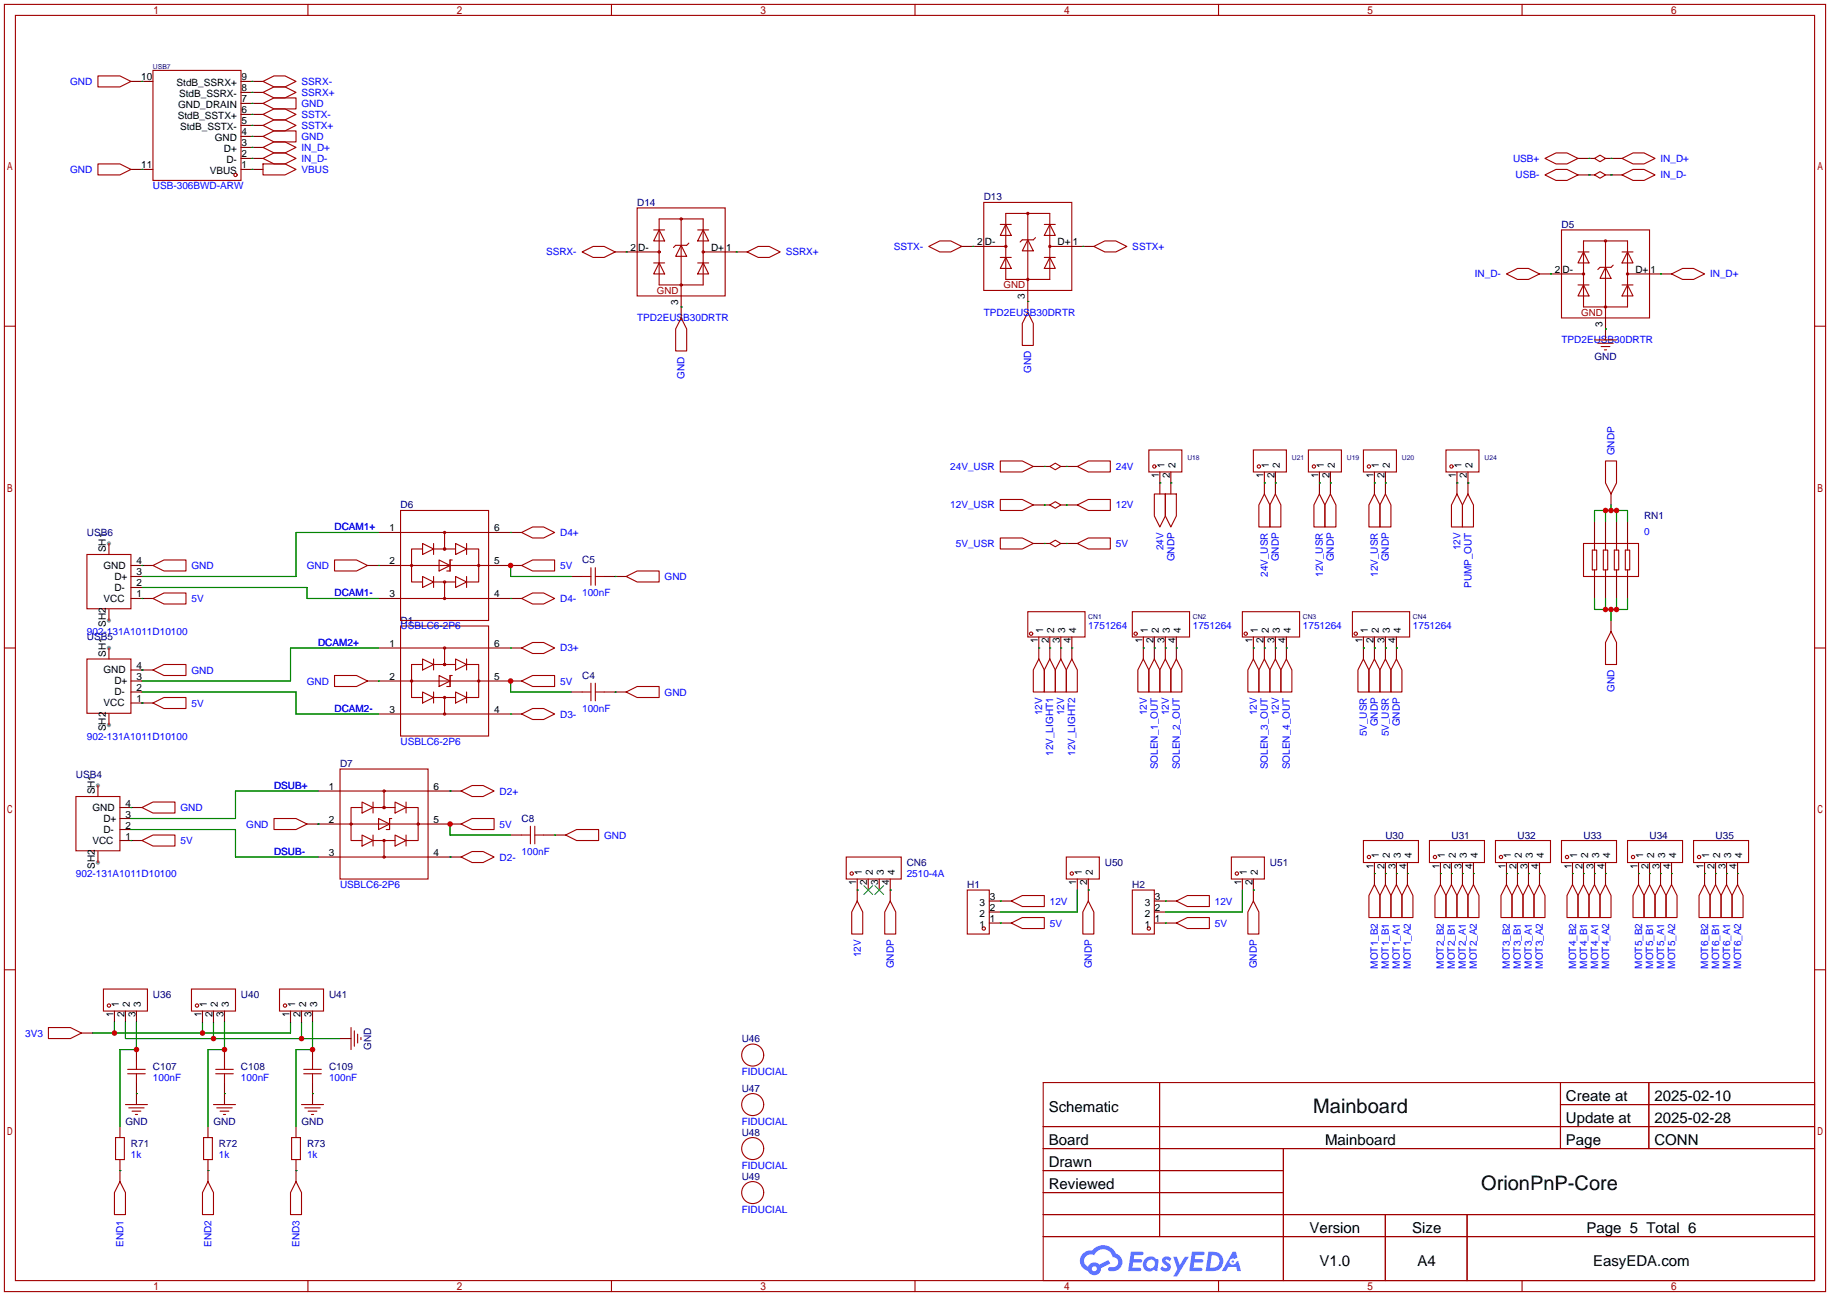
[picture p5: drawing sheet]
<svg xmlns="http://www.w3.org/2000/svg" width="422mm" height="299mm" viewBox="0 0 422 299" stroke-linecap="round" stroke-linejoin="round" font-family="sans-serif">
<g fill="#999">
<circle cx="22.6" cy="181.4" r=".51"/>
<circle cx="22.6" cy="199.1" r=".51"/>
<circle cx="25.1" cy="149.6" r=".51"/>
<circle cx="25.1" cy="167.4" r=".51"/>
<circle cx="25.1" cy="125.5" r=".51"/>
<circle cx="25.1" cy="143.3" r=".51"/>
</g>
<g fill="none" stroke="#a10000" stroke-width=".25">
<path d="M1 1h420.4v297.2h-420.4zM3.6 3.6h415.2v292.1h-415.2zM71.1 1v2.6M141.1 1v2.6M211.2 1v2.6M281.3 1v2.6M351.3 1v2.6M1 75.3h2.6M418.8 75.3h2.6M1 149.6h2.6M418.8 149.6h2.6M1 223.9h2.6"/>
<path d="M418.8 223.9h2.6M240.8 249.9h178v45.8h-178zM267.7 249.9v35.6M360.2 249.9v15.3M360.2 255h58.6M380.6 249.9v15.3M240.8 260.1h178M240.8 265.2h178M240.8 270.3h55.4M240.8 275.3h55.4M296.2 265.2v30.5M71.1 295.7v2.5"/>
<path d="M141.1 295.7v2.5M211.2 295.7v2.5M240.8 280.4h178M240.8 285.5h178M281.3 295.7v2.5M319.8 280.4v15.3M338.6 280.4v15.3M351.3 295.7v2.5"/>
</g>
<g fill="#5487ff">
<path d="M268.5 290.3a1.3 1.3 0 0 1 1.9 .3l-.4 .6a.54 .54 0 0 0-1-.2l.2 .2a1.28 1.28 0 0 1 .8 2 1.53 1.53 0 0 1-2.2-.3l.5-.6 .8 .5a.31 .31 0 0 0 .3-.3 .31 .31 0 0 0-.2-.3 1.12 1.12 0 0 1-.7-1.9z"/>
<path d="M270.8 290.2h.8l.7 1.9 1.2-1.9h.9l-2.7 4.5h-.9l1-1.7z"/>
<path d="M261 289h2.3a.46 .46 0 0 1 .5 .1 .46 .46 0 0 1 .1 .5l-.3 .2h-1.8l-.1 .9h1.6a.4 .4 0 0 1 .3 .4 .4 .4 0 0 1-.4 .4h-1.6l-.2 1.2h1.4a.46 .46 0 0 1 .5 .1 .46 .46 0 0 1 .1 .5l-.4 .2h-2.6z"/>
<path d="M275.1 289h2.3a.47 .47 0 0 1 .5 .1 .47 .47 0 0 1 .1 .5l-.3 .2h-1.8l-.1 .9h1.6a.4 .4 0 0 1 .4 .4 .4 .4 0 0 1-.5 .4h-1.6l-.2 1.2h1.4a.46 .46 0 0 1 .5 .1 .46 .46 0 0 1 .1 .5l-.4 .2h-2.6z"/>
<path d="M284.5 289h.8l.3 1.3-.6 .4a.75 .75 0 0 0-1.1 .3 .75 .75 0 0 0 .5 1 .75 .75 0 0 0 .9-.6l.5-.3 .6 2.4h-.8l-.3-1h-1.8l-.5 1h-1z"/>
<path d="M278.9 289l-.6 4.5h1.4a2.27 2.27 0 0 0 2.7-2.3 2.27 2.27 0 0 0-2.7-2.2zM279.7 289.8a1.5 1.5 0 0 1 1.8 1.5 1.5 1.5 0 0 1-1.9 1.4h-.3z"/>
<path d="M264.4 290.6a1.6 1.6 0 0 0-.4 2.3 1.6 1.6 0 0 0 2.3 .2l.8 .4 .3-2.5-.1-.3h-.5a1.58 1.58 0 0 0-2.4-.1zM265 291.1a.99 .99 0 0 1 1.6 .6 .99 .99 0 0 1-1.3 1.1 .98 .98 0 0 1-.3-1.7z"/>
<path d="M250 289.4a2.37 2.37 0 0 0 1.1 4 1.54 1.54 0 0 0 1.8 1 1.54 1.54 0 0 0 1.2-1.6l2.2-1.1-.5-.8-2.1 1.1a1.57 1.57 0 0 0-2.6 .4 1.5 1.5 0 0 1-.7-2.1 1.5 1.5 0 0 1 2.2-.5 2.23 2.23 0 0 1 2.3-1.4 2.23 2.23 0 0 1 1.9 1.8 1.16 1.16 0 0 1 1.3 1.1 1.16 1.16 0 0 1-1.1 1.3h-.7a.47 .47 0 0 0-.5 .3 .47 .47 0 0 0 .4 .6 2.14 2.14 0 0 0 2.7-1.4 2.14 2.14 0 0 0-1.3-2.7 3.2 3.2 0 0 0-5.5-.7l-1.1 .1zM252 292.9a.6 .6 0 0 1 1.2 0 .6 .6 0 0 1-1.2 0z"/>
<circle cx="284.6" cy="291.3" r=".28"/>
</g>
<g fill="none" stroke="#a10000" stroke-width=".25">
<path d="M22.6 17.5h5.1l2.5 1.3-2.5 1.3h-5.1zM35.3 16.3h20.3v25.4h-20.3zM60.7 18.8l2.5-1.3h2.6l2.5 1.3-2.5 1.3h-2.6zM22.6 37.8h5.1l2.5 1.3-2.5 1.3h-5.1zM60.7 36.6l2.5-1.3h2.6l2.5 1.3-2.5 1.2h-2.6zM60.7 34l2.5-1.2h2.6l2.5 1.2-2.5 1.3h-2.6zM60.7 37.8h5.1l2.5 1.3-2.5 1.3h-5.1zM60.7 31.5l2.5-1.3h5.1v2.6h-5.1zM60.7 21.3l2.5-1.2h2.6l2.5 1.2-2.5 1.3h-2.6zM60.7 26.4l2.5-1.3h2.6l2.5 1.3-2.5 1.3h-2.6zM60.7 29l2.5-1.3h2.6l2.5 1.3-2.5 1.2h-2.6zM60.7 23.9l2.5-1.3h5.1v2.5h-5.1z"/>
<path d="M356.6 36.6l2.6-1.3h2.5l2.5 1.3-2.5 1.2h-2.5zM368 36.6l1.3-.8 1.3 .8-1.3 .7zM374.4 36.6l2.5-1.3h2.6l2.5 1.3-2.5 1.2h-2.6zM134.4 58.2l2.5-1.3h2.5l2.6 1.3-2.6 1.2h-2.5zM147.1 48h20.3v20.3h-20.3zM147.1 58.2h5M150.9 53.1h2.5M152.1 53.1l1.3 2.5h-2.5zM152.1 50.5h10.2v15.3h-10.2zM157.2 56.6l1.3 2.6h-2.5zM157.2 50.5v17.8M159 56.1l-.5 .5h-2.5l-.6 .6"/>
<path d="M161 53.1h2.6M162.3 53.1l1.3 2.5h-2.6zM162.3 58.2h5.1M172.5 58.2l2.5-1.3h2.5l2.6 1.3-2.6 1.2h-2.5zM214.4 56.9l2.5-1.3h2.6l2.5 1.3-2.5 1.3h-2.6zM227.1 46.7h20.3v20.4h-20.3zM227.1 56.9h5.1M230.9 51.8h2.5M230.9 59.4h2.5M232.2 51.8l1.2 2.6h-2.5zM232.2 59.4l1.2 2.6h-2.5zM232.2 49.3h10.1v15.2h-10.1z"/>
<path d="M237.2 55.4l1.3 2.5h-2.5zM237.2 49.3v17.8M239 54.9l-.5 .5h-2.5l-.5 .5M241 51.8h2.6M241 59.4h2.6M242.3 51.8l1.3 2.6h-2.6zM242.3 59.4l1.3 2.6h-2.6zM242.3 56.9h5.1M252.5 56.9l2.5-1.3h2.6l2.5 1.3-2.5 1.3h-2.6zM356.6 40.4l2.6-1.3h2.5l2.5 1.3-2.5 1.3h-2.5zM360.4 53.1h20.3v20.3h-20.3zM364.2 58.2h2.6"/>
<path d="M365.5 58.2l1.3 2.5h-2.6zM365.5 55.6h10.2v15.3h-10.2zM368 40.4l1.3-.8 1.3 .8-1.3 .7zM370.6 55.6v17.8M374.4 40.4l2.5-1.3h2.6l2.5 1.3-2.5 1.3h-2.6zM374.4 58.2h2.5M375.7 58.2l1.2 2.5h-2.5zM150.9 60.7h2.5M152.1 60.7l1.3 2.5h-2.5zM157.2 73.4l1.3 2.5v5.1h-2.5v-5.1zM161 60.7h2.6M162.3 60.7l1.3 2.5h-2.6z"/>
<path d="M237.2 72.1l1.3 2.6v5.1h-2.5v-5.1zM347.7 63.2l2.6-1.2h2.5l2.5 1.2-2.5 1.3h-2.5zM360.4 63.2h5.1M364.2 65.8h2.6M365.5 65.8l1.3 2.5h-2.6zM368 78.5h5.1M368.8 79.2h3.6M370.6 61.7l1.3 2.6h-2.6zM372.4 61.2l-.5 .5h-2.6l-.5 .5M374.4 65.8h2.5M375.7 65.8l1.2 2.5h-2.5zM375.7 63.2h5"/>
<path d="M385.8 63.2l2.6-1.2h2.5l2.5 1.2-2.5 1.3h-2.5zM369.6 80h2M370.3 80.8h.5M92.5 117.9h20.3v25.4h-20.3zM230.9 106.4h5.1l2.5 1.3-2.5 1.3h-5.1zM230.9 115.3h5.1l2.5 1.3-2.5 1.3h-5.1zM242.3 107.7l1.3-.8 1.3 .8-1.3 .8zM242.3 116.6l1.3-.8 1.3 .8-1.3 .7zM248.7 107.7l2.5-1.3h5.1v2.6h-5.1zM248.7 116.6l2.5-1.3h5.1v2.6h-5.1zM265.2 103.9h7.6v5.1h-7.6zM266.4 114h2.6v5.1l-1.3 2.6-1.3-2.6z"/>
<path d="M269 114h2.5v5.1l-1.2 2.6-1.3-2.6zM289.3 103.9h7.6v5.1h-7.6zM291.8 114l1.3 2.6v5.1h-2.5v-5.1zM294.4 114l1.3 2.6v5.1h-2.6v-5.1zM302 103.9h7.6v5.1h-7.6zM304.5 114l1.3 2.6v5.1h-2.5v-5.1zM307.1 114l1.3 2.6v5.1h-2.6v-5.1zM314.7 103.9h7.6v5.1h-7.6zM317.2 114l1.3 2.6v5.1h-2.5v-5.1zM319.8 114l1.3 2.6v5.1h-2.6v-5.1zM333.8 103.9h7.6v5.1h-7.6zM336.3 114l1.3 2.6v5.1h-2.6v-5.1z"/>
<path d="M338.8 114l1.3 2.6v5.1h-2.5v-5.1zM370.6 106.4h2.5v5.1l-1.2 2.5-1.3-2.5zM20.1 128h10.1v12.5h-10.1zM35.3 138.2l2.5-1.3h5.1v2.5h-5.1zM35.3 130.6l2.5-1.3h5.1v2.5h-5.1zM77.2 129.3h5.1l2.5 1.3-2.5 1.2h-5.1zM92.5 122.9h20.3M92.5 138.2h20.3M92.5 130.6h20.3M97.5 125.5l2.6 1.2-2.6 1.3zM97.5 133.1l2.6 1.3-2.6 1.2zM97.5 126.7h-2.5v7.7h2.5"/>
<path d="M100.1 125.5v2.5M100.1 133.1v2.5M100.1 126.7h5.1M100.1 134.4h5.1M101.3 129.3l2.6 1.3-2.6 1.2zM102.6 122.9v3.8M102.6 134.4v3.8M104.4 129.3h-.5v2.5h-.8M105.2 125.5l2.5 1.2-2.5 1.3zM105.2 133.1l2.5 1.3-2.5 1.2zM107.7 126.7h2.8v7.7h-3.1M107.7 125.5v2.5"/>
<path d="M107.7 133.1v2.5M120.4 138.2l2.5-1.3h2.6l2.5 1.3-2.5 1.2h-2.6zM120.4 122.9l2.5-1.2h2.6l2.5 1.2-2.5 1.3h-2.6zM120.4 130.6l2.5-1.3h5.1v2.5h-5.1zM134.4 133.1h2M136.4 131.1v4M137.4 131.1v4M137.4 133.1h2M144.5 133.1l2.6-1.3h5v2.6h-5zM230.9 124.2h5.1l2.5 1.3-2.5 1.2h-5.1zM242.3 125.5l1.3-.8 1.3 .8-1.3 .7zM248.7 125.5l2.5-1.3h5.1v2.5h-5.1z"/>
<path d="M365.5 125.5h12.7v7.6h-12.7zM367.5 127h1.1v4.6h-1.1zM368 125.5v1.5M368 131.6v1.5M370.1 127h1v4.6h-1zM370.6 125.5v1.5M370.6 131.6v1.5M372.6 127h1v4.6h-1zM373.1 125.5v1.5M373.1 131.6v1.5M375.2 127h1v4.6h-1zM375.7 125.5v1.5"/>
<path d="M375.7 131.6v1.5M20.1 152.1h10.1v12.6h-10.1zM35.3 154.7l2.5-1.3h5.1v2.6h-5.1zM77.2 156h5.1l2.5 1.2-2.5 1.3h-5.1zM92.5 144.5h20.3v25.4h-20.3zM92.5 149.6h20.3M92.5 157.2h20.3M97.5 152.1l2.6 1.3-2.6 1.3zM97.5 159.8l2.6 1.2-2.6 1.3zM97.5 153.4h-2.5v7.6h2.5M100.1 152.1v2.6M100.1 159.8v2.5"/>
<path d="M100.1 153.4h5.1M101.3 156l2.6 1.2-2.6 1.3zM102.6 149.6v3.8M104.4 156h-.5v2.5h-.8M105.2 152.1l2.5 1.3-2.5 1.3zM105.2 159.8l2.5 1.2-2.5 1.3zM107.7 153.4h2.8v7.6h-3.1M107.7 152.1v2.6M107.7 159.8v2.5M120.4 149.6l2.5-1.3h2.6l2.5 1.3-2.5 1.3h-2.6zM120.4 157.2l2.5-1.2h5.1v2.5h-5.1zM134.4 159.8h2"/>
<path d="M136.4 157.7v4.1M137.4 159.8h2M137.4 157.7v4.1M144.5 159.8l2.6-1.3h5v2.5h-5zM237.2 141.2h13.2v5.9h-13.2zM239.8 152.1l1.2 2.6v5.1h-2.5v-5.1zM242.3 152.1l1.3 2.6v5.1h-2.6v-5.1zM244.9 152.1l1.2 2.6v5.1h-2.5v-5.1zM247.4 152.1l1.3 2.6v5.1h-2.6v-5.1zM261.4 141.2h13.2v5.9h-13.2zM263.9 152.1l1.3 2.6v5.1h-2.6v-5.1zM266.4 152.1l1.3 2.6v5.1h-2.5v-5.1z"/>
<path d="M269 152.1l1.3 2.6v5.1h-2.6v-5.1zM271.5 152.1l1.3 2.6v5.1h-2.5v-5.1zM286.8 141.2h13.2v5.9h-13.2zM289.3 152.1l1.3 2.6v5.1h-2.6v-5.1zM291.8 152.1l1.3 2.6v5.1h-2.5v-5.1zM294.4 152.1l1.3 2.6v5.1h-2.6v-5.1zM296.9 152.1l1.3 2.6v5.1h-2.5v-5.1zM312.2 141.2h13.2v5.9h-13.2zM314.7 152.1l1.3 2.6v5.1h-2.6v-5.1zM317.2 152.1l1.3 2.6v5.1h-2.5v-5.1zM319.8 152.1l1.3 2.6v5.1h-2.6v-5.1zM322.3 152.1l1.3 2.6v5.1h-2.5v-5.1z"/>
<path d="M371.9 145.8l1.2 2.5v5.1h-2.5v-5.1zM35.3 162.3l2.5-1.3h5.1v2.6h-5.1zM78.5 177.5h20.3v25.4h-20.3zM92.5 164.8h20.3M100.1 161h5.1M102.6 161v3.8M120.4 164.8l2.5-1.2h2.6l2.5 1.2-2.5 1.3h-2.6zM17.5 183.9h10.2v12.5h-10.2zM32.8 194.1l2.5-1.3h5.1v2.5h-5.1zM32.8 186.4l2.5-1.2h5.1v2.5h-5.1zM63.2 189h5.1l2.6 1.2-2.6 1.3h-5.1zM78.5 182.6h20.3"/>
<path d="M78.5 197.9h20.3M78.5 190.2h20.3M83.6 185.2l2.5 1.2-2.5 1.3zM83.6 192.8l2.5 1.3-2.5 1.2zM83.6 186.4h-2.6v7.7h2.6M86.1 185.2v2.5M86.1 192.8v2.5M86.1 186.4h5.1M86.1 194.1h5.1M87.4 189l2.5 1.2-2.5 1.3zM88.6 182.6v3.8M88.6 194.1v3.8"/>
<path d="M90.4 189h-.5v2.5h-.7M91.2 185.2l2.5 1.2-2.5 1.3zM91.2 192.8l2.5 1.3-2.5 1.2zM93.7 186.4h2.8v7.7h-3M93.7 185.2v2.5M93.7 192.8v2.5M106.4 197.9l2.6-1.3h2.5l2.5 1.3-2.5 1.2h-2.5zM106.4 182.6l2.6-1.2h2.5l2.5 1.2-2.5 1.3h-2.5zM106.4 190.2l2.6-1.2h5v2.5h-5zM120.4 192.8h2M122.4 190.8v4M123.4 192.8h2.1"/>
<path d="M123.4 190.8v4M130.6 192.8l2.5-1.3h5.1v2.6h-5.1zM195.3 197.9h12.7v5h-12.7zM246.1 197.9h7.6v5h-7.6zM284.2 197.9h7.6v5h-7.6zM314.7 194.1h12.7v5h-12.7zM329.9 194.1h12.7v5h-12.7zM345.2 194.1h12.7v5h-12.7zM360.4 194.1h12.7v5h-12.7zM375.7 194.1h12.7v5h-12.7zM390.9 194.1h12.7v5h-12.7zM197.9 208l1.2 2.6v5h-2.5v-5z"/>
<path d="M205.5 208l1.3 2.6v5h-2.6v-5zM223.3 205.5h5v10.1h-5zM233.4 208l2.6-1.2h5v2.5h-5zM233.4 213.1l2.6-1.3h5v2.6h-5zM251.2 208l1.3 2.6v5h-2.6v-5zM261.4 205.5h5v10.1h-5zM271.5 208l2.6-1.2h5v2.5h-5zM271.5 213.1l2.6-1.3h5v2.6h-5zM289.3 208l1.3 2.6v5h-2.6v-5zM317.2 204.2l1.3 2.6v5h-2.5v-5zM319.8 204.2l1.3 2.6v5h-2.6v-5zM322.3 204.2l1.3 2.6v5h-2.5v-5z"/>
<path d="M324.9 204.2l1.2 2.6v5h-2.5v-5zM332.5 204.2l1.3 2.6v5h-2.6v-5zM335 204.2l1.3 2.6v5h-2.5v-5zM337.6 204.2l1.2 2.6v5h-2.5v-5zM340.1 204.2l1.3 2.6v5h-2.6v-5zM347.7 204.2l1.3 2.6v5h-2.5v-5zM350.3 204.2l1.2 2.6v5h-2.5v-5zM352.8 204.2l1.3 2.6v5h-2.6v-5zM355.3 204.2l1.3 2.6v5h-2.5v-5zM363 204.2l1.2 2.6v5h-2.5v-5zM365.5 204.2l1.3 2.6v5h-2.6v-5zM368 204.2l1.3 2.6v5h-2.5v-5z"/>
<path d="M370.6 204.2l1.3 2.6v5h-2.6v-5zM378.2 204.2l1.3 2.6v5h-2.6v-5zM380.7 204.2l1.3 2.6v5h-2.5v-5zM383.3 204.2l1.3 2.6v5h-2.6v-5zM385.8 204.2l1.3 2.6v5h-2.5v-5zM393.4 204.2l1.3 2.6v5h-2.5v-5zM396 204.2l1.3 2.6v5h-2.6v-5zM398.5 204.2l1.3 2.6v5h-2.5v-5zM401.1 204.2l1.2 2.6v5h-2.5v-5zM11.2 237.2h5.1l2.5 1.3-2.5 1.3h-5.1zM23.9 228.3h10.1v5.1h-10.1zM44.2 228.3h10.2v5.1h-10.2z"/>
<path d="M64.5 228.3h10.2v5.1h-10.2zM81 237.2v5.1M81.8 238v3.6M82.5 238.8v2M83.3 239.5v.5M29 255h5M29.5 247.9h4M29.5 246.9h4M29.7 255.8h3.6M30.5 256.5h2M31.2 257.3h.5M31.5 244.9v2"/>
<path d="M31.5 247.9v2M49.3 255h5.1M49.8 247.9h4M49.8 246.9h4M50 255.8h3.6M50.8 256.5h2M51.6 257.3h.5M51.8 244.9v2M51.8 247.9v2M69.6 255h5.1M70.1 247.9h4.1M70.1 246.9h4.1"/>
<path d="M70.4 255.8h3.5M71.1 256.5h2.1M71.9 257.3h.5M72.1 244.9v2M72.1 247.9v2M26.7 262.6h2v5.1h-2zM27.7 272.8l1.3 2.5v5.1h-2.6v-5.1zM47 262.6h2v5.1h-2zM48 272.8l1.3 2.5v5.1h-2.6v-5.1zM67.3 262.6h2v5.1h-2zM68.3 272.8l1.3 2.5v5.1h-2.5v-5.1z"/>
<circle cx="54.4" cy="40.4" r=".38"/>
<circle cx="152.1" cy="58.2" r=".25"/>
<circle cx="157.2" cy="50.5" r=".25"/>
<circle cx="162.3" cy="58.2" r=".25"/>
<circle cx="232.2" cy="56.9" r=".25"/>
<circle cx="237.2" cy="49.3" r=".25"/>
<circle cx="242.3" cy="56.9" r=".25"/>
<circle cx="370.6" cy="55.6" r=".25"/>
<circle cx="157.2" cy="65.8" r=".25"/>
<circle cx="237.2" cy="64.5" r=".25"/>
<circle cx="365.5" cy="63.2" r=".25"/>
<circle cx="370.6" cy="70.9" r=".25"/>
<circle cx="375.7" cy="63.2" r=".25"/>
<circle cx="266.4" cy="107.7" r=".38"/>
<circle cx="290.6" cy="107.7" r=".38"/>
<circle cx="303.3" cy="107.7" r=".38"/>
<circle cx="316" cy="107.7" r=".38"/>
<circle cx="335" cy="107.7" r=".38"/>
<circle cx="95" cy="130.6" r=".25"/>
<circle cx="102.6" cy="138.2" r=".25"/>
<circle cx="102.6" cy="134.4" r=".25"/>
<circle cx="102.6" cy="122.9" r=".25"/>
<circle cx="102.6" cy="126.7" r=".25"/>
<circle cx="110.5" cy="130.6" r=".25"/>
<circle cx="95" cy="157.2" r=".25"/>
<circle cx="102.6" cy="149.6" r=".25"/>
<circle cx="102.6" cy="153.4" r=".25"/>
<circle cx="110.5" cy="157.2" r=".25"/>
<circle cx="238" cy="146.3" r=".38"/>
<circle cx="262.1" cy="146.3" r=".38"/>
<circle cx="287.5" cy="146.3" r=".38"/>
<circle cx="312.9" cy="146.3" r=".38"/>
<circle cx="102.6" cy="164.8" r=".25"/>
<circle cx="102.6" cy="161" r=".25"/>
<circle cx="81" cy="190.2" r=".25"/>
<circle cx="88.6" cy="182.6" r=".25"/>
<circle cx="88.6" cy="197.9" r=".25"/>
<circle cx="88.6" cy="194.1" r=".25"/>
<circle cx="88.6" cy="186.4" r=".25"/>
<circle cx="96.5" cy="190.2" r=".25"/>
<circle cx="316" cy="197.9" r=".38"/>
<circle cx="331.2" cy="197.9" r=".38"/>
<circle cx="346.5" cy="197.9" r=".38"/>
<circle cx="361.7" cy="197.9" r=".38"/>
<circle cx="376.9" cy="197.9" r=".38"/>
<circle cx="392.2" cy="197.9" r=".38"/>
<circle cx="196.6" cy="201.7" r=".38"/>
<circle cx="227.1" cy="214.4" r=".38"/>
<circle cx="247.4" cy="201.7" r=".38"/>
<circle cx="265.2" cy="214.4" r=".38"/>
<circle cx="285.5" cy="201.7" r=".38"/>
<circle cx="25.1" cy="232.2" r=".38"/>
<circle cx="45.5" cy="232.2" r=".38"/>
<circle cx="65.8" cy="232.2" r=".38"/>
<circle cx="173.7" cy="243.6" r="2.54"/>
<circle cx="173.7" cy="255" r="2.54"/>
<circle cx="173.7" cy="265.2" r="2.54"/>
<circle cx="173.7" cy="275.3" r="2.54"/>
</g>
<g fill="none" stroke="#870000" stroke-width=".25">
<path d="M30.2 18.8h5.1M55.6 18.8h5.1M30.2 39.1h5.1M55.6 36.6h5.1M55.6 39.1h5.1M55.6 21.3h5.1M55.6 23.9h5.1M55.6 26.4h5.1M55.6 29h5.1M55.6 31.5h5.1M55.6 34h5.1M364.2 36.6h3.8"/>
<path d="M370.6 36.6h3.8M142 58.2h5.1M167.4 58.2h5.1M222 56.9h5.1M247.4 56.9h5.1M364.2 40.4h3.8M370.6 40.4h3.8M157.2 68.3v5.1M237.2 67.1v5M355.3 63.2h5.1M370.6 73.4v5.1M380.7 63.2h5.1"/>
<path d="M238.5 107.7h3.8M238.5 116.6h3.8M244.9 107.7h3.8M244.9 116.6h3.8M267.7 109v5M270.3 109v5M291.8 109v5M294.4 109v5M304.5 109v5M307.1 109v5M317.2 109v5M319.8 109v5"/>
<path d="M336.3 109v5M338.8 109v5M371.9 114v2.6M25.1 125.5v2.5M30.2 138.2h5.1M30.2 130.6h5.1M30.2 133.1h2.6M30.2 135.6h2.6M84.8 130.6h7.7M87.4 138.2h5.1M87.4 122.9h5.1M112.8 138.2h7.6"/>
<path d="M112.8 130.6h7.6M112.8 122.9h7.6M131.8 133.1h2.6M139.4 133.1h5.1M238.5 125.5h3.8M244.9 125.5h3.8M368 120.4v5.1M368 133.1v5.1M370.6 120.4v5.1M370.6 133.1v5.1M373.1 120.4v5.1M373.1 133.1v5.1"/>
<path d="M375.7 120.4v5.1M375.7 133.1v5.1M25.1 140.7v2.6M25.1 149.6v2.5M30.2 157.2h2.6M30.2 154.7h5.1M30.2 159.8h2.6M84.8 157.2h7.7M87.4 149.6h5.1M112.8 149.6h7.6M112.8 157.2h7.6M131.8 159.8h2.6"/>
<path d="M139.4 159.8h5.1M239.8 147.1v5M242.3 147.1v5M244.9 147.1v5M247.4 147.1v5M263.9 147.1v5M266.4 147.1v5M269 147.1v5M271.5 147.1v5M289.3 147.1v5M291.8 147.1v5M294.4 147.1v5"/>
<path d="M296.9 147.1v5M314.7 147.1v5M317.2 147.1v5M319.8 147.1v5M322.3 147.1v5M371.9 143.3v2.5M25.1 164.8v2.6M30.2 162.3h5.1M87.4 164.8h5.1M112.8 164.8h7.6M22.6 181.4v2.5M22.6 196.6v2.5"/>
<path d="M27.7 194.1h5.1M27.7 191.5h2.5M27.7 189h2.5M27.7 186.4h5.1M70.9 190.2h7.6M73.4 182.6h5.1M73.4 197.9h5.1M98.8 182.6h7.6M98.8 190.2h7.6M98.8 197.9h7.6M117.9 192.8h2.5M125.5 192.8h5.1"/>
<path d="M317.2 199.1v5.1M319.8 199.1v5.1M322.3 199.1v5.1M324.9 199.1v5.1M332.5 199.1v5.1M335 199.1v5.1M337.6 199.1v5.1M340.1 199.1v5.1M347.7 199.1v5.1M350.3 199.1v5.1M352.8 199.1v5.1M355.3 199.1v5.1"/>
<path d="M363 199.1v5.1M365.5 199.1v5.1M368 199.1v5.1M370.6 199.1v5.1M378.2 199.1v5.1M380.7 199.1v5.1M383.3 199.1v5.1M385.8 199.1v5.1M393.4 199.1v5.1M396 199.1v5.1M398.5 199.1v5.1M401.1 199.1v5.1"/>
<path d="M197.9 202.9v5.1M200.4 202.9v2.6M202.9 202.9v2.6M205.5 202.9v5.1M228.3 208h5.1M228.3 213.1h5.1M228.3 210.6h2.6M248.7 202.9v2.6M251.2 202.9v5.1M266.4 208h5.1M266.4 213.1h5.1M266.4 210.6h2.6"/>
<path d="M286.8 202.9v2.6M289.3 202.9v5.1M18.8 238.5h2.5M26.4 233.4v2.6M29 233.4v2.6M31.5 233.4v2.6M46.7 233.4v2.6M49.3 233.4v2.6M51.8 233.4v2.6M67.1 233.4v2.6M69.6 233.4v2.6M72.1 233.4v2.6"/>
<path d="M78.5 239.8h2.5M31.5 242.3v2.6M31.5 249.9v5.1M51.8 242.3v2.6M51.8 249.9v5.1M72.1 242.3v2.6M72.1 249.9v5.1M27.7 260.1v2.5M27.7 267.7v5.1M48 260.1v2.5M48 267.7v5.1M68.3 260.1v2.5"/>
<path d="M68.3 267.7v5.1"/>
</g>
<g fill="none" stroke="#008700" stroke-width=".25">
<path d="M32.8 18.8h.1M58.2 18.8h.1M32.8 39.1h.1M58.2 34h.1M58.2 36.6h.1M58.2 39.1h.1M58.2 31.5h.1M58.2 21.3h.1M58.2 26.4h.1M58.2 29h.1M58.2 23.9h.1M366.8 36.6h.1"/>
<path d="M371.9 36.6h.1M144.5 58.2h.1M169.9 58.2h.1M224.5 56.9h.1M249.9 56.9h.1M366.8 40.4h.1M371.9 40.4h.1M157.2 70.9h.1M237.2 69.6h.1M357.9 63.2h.1M370.6 75.9h.1M383.3 63.2h.1"/>
<path d="M241 107.7h.1M241 116.6h.1M246.1 107.7h.1M246.1 116.6h.1M267.7 111.5h.1M270.3 111.5h.1M291.8 111.5h.1M294.4 111.5h.1M304.5 111.5h.1M307.1 111.5h.1M317.2 111.5h.1M319.8 111.5h.1"/>
<path d="M336.3 111.5h.1M338.8 111.5h.1M370.6 117.9v2.5M371.9 116.6v1.3M373.1 117.9v2.5M32.8 138.2h.1M32.8 130.6h.1M32.8 135.6h38.1v2.6h16.5M87.4 130.6h.1M87.4 122.9h-19.1v10.2h-35.5M117.9 122.9h.1M117.9 138.2h.1"/>
<path d="M117.9 130.6v2.5h13.9M142 133.1h.1M241 125.5h.1M246.1 125.5h.1M368 120.4v-2.5h7.7v2.5M368 138.2v2.5h7.7v-2.5M370.6 138.2v2.5M373.1 138.2v2.5M32.8 154.7h.1M32.8 159.8h35.5v5h19.1M87.4 157.2h.1M87.4 149.6h-20.3v7.6h-34.3"/>
<path d="M117.9 149.6h.1M117.9 157.2v2.6h13.9M142 159.8h.1M239.8 149.6h.1M242.3 149.6h.1M244.9 149.6h.1M247.4 149.6h.1M263.9 149.6h.1M266.4 149.6h.1M269 149.6h.1M271.5 149.6h.1M289.3 149.6h.1"/>
<path d="M291.8 149.6h.1M294.4 149.6h.1M296.9 149.6h.1M314.7 149.6h.1M317.2 149.6h.1M319.8 149.6h.1M322.3 149.6h.1M371.9 140.7v2.6M32.8 162.3h.1M117.9 164.8h.1M30.2 194.1h.1M30.2 186.4h.1"/>
<path d="M30.2 191.5h24.2v6.4h19M73.4 190.2h.1M73.4 182.6h-19v6.4h-24.2M103.9 182.6h.1M103.9 197.9h.1M103.9 190.2v2.6h14M128 192.8h.1M197.9 205.5h.1M205.5 205.5h.1M230.9 208h.1M230.9 213.1h.1M248.7 205.5v5.1h-17.8"/>
<path d="M251.2 205.5h.1M269 208h.1M269 213.1h.1M286.8 205.5v5.1h-17.8M289.3 205.5h.1M317.2 201.7h.1M319.8 201.7h.1M322.3 201.7h.1M324.9 201.7h.1M332.5 201.7h.1M335 201.7h.1M337.6 201.7h.1"/>
<path d="M340.1 201.7h.1M347.7 201.7h.1M350.3 201.7h.1M352.8 201.7h.1M355.3 201.7h.1M363 201.7h.1M365.5 201.7h.1M368 201.7h.1M370.6 201.7h.1M378.2 201.7h.1M380.7 201.7h.1M383.3 201.7h.1"/>
<path d="M385.8 201.7h.1M393.4 201.7h.1M396 201.7h.1M398.5 201.7h.1M401.1 201.7h.1M26.4 236v2.5M29 236v3.8h49.5M31.5 236v6.3h-3.8v17.8M46.7 236v2.5M49.3 236v3.8M51.8 236v6.3h-3.8v17.8M67.1 236v2.5h-45.8"/>
<path d="M69.6 236v3.8M72.1 236v6.3h-3.8v17.8M31.5 252.5h.1M51.8 252.5h.1M72.1 252.5h.1M27.7 270.3h.1M48 270.3h.1M68.3 270.3h.1"/>
</g>
<path d="M199.4 204.5l2 2M201.4 204.5l-2 2M201.9 204.5l2.1 2M204 204.5l-2.1 2" fill="none" stroke="#3c3" stroke-width=".25"/>
<g fill="#c00">
<circle cx="117.9" cy="157.2" r=".63"/>
<circle cx="117.9" cy="130.6" r=".63"/>
<circle cx="103.9" cy="190.2" r=".63"/>
<circle cx="370.6" cy="140.7" r=".63"/>
<circle cx="371.9" cy="140.7" r=".63"/>
<circle cx="373.1" cy="140.7" r=".63"/>
<circle cx="371.9" cy="117.9" r=".63"/>
<circle cx="373.1" cy="117.9" r=".63"/>
<circle cx="370.6" cy="117.9" r=".63"/>
<circle cx="26.4" cy="238.5" r=".63"/>
<circle cx="46.7" cy="238.5" r=".63"/>
<circle cx="69.6" cy="239.8" r=".63"/>
<circle cx="49.3" cy="239.8" r=".63"/>
<circle cx="31.5" cy="242.3" r=".63"/>
<circle cx="51.8" cy="242.3" r=".63"/>
<circle cx="72.1" cy="242.3" r=".63"/>
</g>
<g font-size="4.6">
<text x="303.1" y="257">Mainboard</text>
<text x="341.9" y="274.8">OrionPnP-Core</text>
</g>
<g font-size="3.5">
<text x="242.1" y="256.7">Schematic</text>
<text x="361.5" y="254.2">Create at</text>
<text x="381.9" y="254.2">2025-02-10</text>
<text x="361.5" y="259.2">Update at</text>
<text x="381.9" y="259.2">2025-02-28</text>
<text x="242.1" y="264.3">Board</text>
<text x="242.1" y="269.4">Drawn</text>
<text x="305.9" y="264.3">Mainboard</text>
<text x="361.5" y="264.3">Page</text>
<text x="381.9" y="264.3">CONN</text>
<text x="242.1" y="274.5">Reviewed</text>
<text x="302.3" y="284.6">Version</text>
<text x="326" y="284.6">Size</text>
<text x="366.2" y="284.6">Page 5 Total 6</text>
<text x="304.6" y="292.3">V1.0</text>
<text x="327.2" y="292.3">A4</text>
<text x="367.7" y="292.3">EasyEDA.com</text>
</g>
<g font-size="2.3" fill="#00f">
<text x="16.2" y="19.6">GND</text>
<text x="69.6" y="22.1">SSRX+</text>
<text x="69.6" y="19.6">SSRX-</text>
<text x="69.6" y="27.2">SSTX-</text>
<text x="69.6" y="29.8">SSTX+</text>
<text x="69.6" y="24.7">GND</text>
<text x="69.6" y="34.8">IN_D+</text>
<text x="69.6" y="32.3">GND</text>
<text x="16.2" y="39.9">GND</text>
<text x="69.6" y="37.4">IN_D-</text>
<text x="69.6" y="39.9">VBUS</text>
<text x="349.2" y="37.4">USB+</text>
<text x="349.8" y="41.2">USB-</text>
<text x="383.3" y="41.2">IN_D-</text>
<text x="383.3" y="37.4">IN_D+</text>
<text x="35.3" y="43.7">USB-306BWD-ARW</text>
<text x="126" y="59">SSRX-</text>
<text x="181.4" y="59">SSRX+</text>
<text x="206.3" y="57.7">SSTX-</text>
<text x="261.4" y="57.7">SSTX+</text>
<text x="340.4" y="64.1">IN_D-</text>
<text x="394.7" y="64.1">IN_D+</text>
<text x="147.1" y="74.2">TPD2EUSB30DRTR</text>
<text x="227.1" y="72.9">TPD2EUSB30DRTR</text>
<text x="360.4" y="79.3">TPD2EUSB30DRTR</text>
<text x="158" y="87.4" transform="rotate(-90 158 87.4)">GND</text>
<text x="238" y="86.2" transform="rotate(-90 238 86.2)">GND</text>
<text x="372.7" y="105.2" transform="rotate(-90 372.7 105.2)">GNDP</text>
<text x="219.4" y="108.5">24V_USR</text>
<text x="257.6" y="108.5">24V</text>
<text x="219.4" y="117.4">12V_USR</text>
<text x="257.6" y="117.4">12V</text>
<text x="77.2" y="122.5">DCAM1+</text>
<text x="129.3" y="123.7">D4+</text>
<text x="379.5" y="123.5">0</text>
<text x="44.2" y="131.4">GND</text>
<text x="70.8" y="131.4">GND</text>
<text x="129.3" y="131.4">5V</text>
<text x="220.6" y="126.3">5V_USR</text>
<text x="257.6" y="126.3">5V</text>
<text x="268.5" y="127" transform="rotate(-90 268.5 127)">24V</text>
<text x="271.1" y="129.6" transform="rotate(-90 271.1 129.6)">GNDP</text>
<text x="295.2" y="129.6" transform="rotate(-90 295.2 129.6)">GNDP</text>
<text x="307.9" y="129.6" transform="rotate(-90 307.9 129.6)">GNDP</text>
<text x="320.6" y="129.6" transform="rotate(-90 320.6 129.6)">GNDP</text>
<text x="337.1" y="127" transform="rotate(-90 337.1 127)">12V</text>
<text x="77.2" y="137.7">DCAM1-</text>
<text x="134.4" y="137.7">100nF</text>
<text x="153.4" y="133.9">GND</text>
<text x="292.7" y="133.2" transform="rotate(-90 292.7 133.2)">24V_USR</text>
<text x="305.4" y="133.2" transform="rotate(-90 305.4 133.2)">12V_USR</text>
<text x="318.1" y="133.2" transform="rotate(-90 318.1 133.2)">12V_USR</text>
<text x="339.6" y="135.8" transform="rotate(-90 339.6 135.8)">PUMP_OUT</text>
<text x="44.2" y="139">5V</text>
<text x="129.3" y="139">D4-</text>
<text x="20.1" y="146.6">902-131A1011D10100</text>
<text x="73.4" y="149.1">DCAM2+</text>
<text x="92.5" y="145.3">USBLC6-2P6</text>
<text x="251.2" y="145.3">1751264</text>
<text x="275.3" y="145.3">1751264</text>
<text x="300.7" y="145.3">1751264</text>
<text x="326.1" y="145.3">1751264</text>
<text x="44.2" y="155.5">GND</text>
<text x="129.3" y="150.4">D3+</text>
<text x="70.8" y="158">GND</text>
<text x="129.3" y="158">5V</text>
<text x="153.4" y="160.6">GND</text>
<text x="372.7" y="159.8" transform="rotate(-90 372.7 159.8)">GND</text>
<text x="44.2" y="163.1">5V</text>
<text x="77.2" y="164.4">DCAM2-</text>
<text x="129.3" y="165.7">D3-</text>
<text x="134.4" y="164.4">100nF</text>
<text x="240.6" y="165.1" transform="rotate(-90 240.6 165.1)">12V</text>
<text x="245.7" y="165.1" transform="rotate(-90 245.7 165.1)">12V</text>
<text x="264.7" y="165.1" transform="rotate(-90 264.7 165.1)">12V</text>
<text x="269.8" y="165.1" transform="rotate(-90 269.8 165.1)">12V</text>
<text x="290.1" y="165.1" transform="rotate(-90 290.1 165.1)">12V</text>
<text x="295.2" y="165.1" transform="rotate(-90 295.2 165.1)">12V</text>
<text x="318.1" y="167.7" transform="rotate(-90 318.1 167.7)">GNDP</text>
<text x="323.1" y="167.7" transform="rotate(-90 323.1 167.7)">GNDP</text>
<text x="20.1" y="170.7">902-131A1011D10100</text>
<text x="92.5" y="172">USBLC6-2P6</text>
<text x="315.5" y="170" transform="rotate(-90 315.5 170)">5V_USR</text>
<text x="320.6" y="170" transform="rotate(-90 320.6 170)">5V_USR</text>
<text x="243.1" y="174.5" transform="rotate(-90 243.1 174.5)">12V_LIGHT1</text>
<text x="248.2" y="174.5" transform="rotate(-90 248.2 174.5)">12V_LIGHT2</text>
<text x="267.3" y="177.6" transform="rotate(-90 267.3 177.6)">SOLEN_1_OUT</text>
<text x="272.3" y="177.6" transform="rotate(-90 272.3 177.6)">SOLEN_2_OUT</text>
<text x="292.7" y="177.6" transform="rotate(-90 292.7 177.6)">SOLEN_3_OUT</text>
<text x="297.7" y="177.6" transform="rotate(-90 297.7 177.6)">SOLEN_4_OUT</text>
<text x="63.2" y="182.2">DSUB+</text>
<text x="115.3" y="183.4">D2+</text>
<text x="41.7" y="187.2">GND</text>
<text x="56.8" y="191.1">GND</text>
<text x="115.3" y="191.1">5V</text>
<text x="41.7" y="194.9">5V</text>
<text x="63.2" y="197.4">DSUB-</text>
<text x="120.4" y="197.4">100nF</text>
<text x="139.4" y="193.6">GND</text>
<text x="17.5" y="202.5">902-131A1011D10100</text>
<text x="115.3" y="198.7">D2-</text>
<text x="209.3" y="202.5">2510-4A</text>
<text x="78.5" y="205">USBLC6-2P6</text>
<text x="242.3" y="208.8">12V</text>
<text x="280.4" y="208.8">12V</text>
<text x="242.3" y="213.9">5V</text>
<text x="280.4" y="213.9">5V</text>
<text x="198.7" y="221" transform="rotate(-90 198.7 221)">12V</text>
<text x="206.3" y="223.6" transform="rotate(-90 206.3 223.6)">GNDP</text>
<text x="252" y="223.6" transform="rotate(-90 252 223.6)">GNDP</text>
<text x="290.1" y="223.6" transform="rotate(-90 290.1 223.6)">GNDP</text>
<text x="318.1" y="223.6" transform="rotate(-90 318.1 223.6)">MOT1_B2</text>
<text x="320.6" y="223.6" transform="rotate(-90 320.6 223.6)">MOT1_B1</text>
<text x="323.1" y="223.6" transform="rotate(-90 323.1 223.6)">MOT1_A1</text>
<text x="325.7" y="223.6" transform="rotate(-90 325.7 223.6)">MOT1_A2</text>
<text x="333.3" y="223.6" transform="rotate(-90 333.3 223.6)">MOT2_B2</text>
<text x="335.8" y="223.6" transform="rotate(-90 335.8 223.6)">MOT2_B1</text>
<text x="338.4" y="223.6" transform="rotate(-90 338.4 223.6)">MOT2_A1</text>
<text x="340.9" y="223.6" transform="rotate(-90 340.9 223.6)">MOT2_A2</text>
<text x="348.5" y="223.6" transform="rotate(-90 348.5 223.6)">MOT3_B2</text>
<text x="351.1" y="223.6" transform="rotate(-90 351.1 223.6)">MOT3_B1</text>
<text x="353.6" y="223.6" transform="rotate(-90 353.6 223.6)">MOT3_A1</text>
<text x="356.2" y="223.6" transform="rotate(-90 356.2 223.6)">MOT3_A2</text>
<text x="363.8" y="223.6" transform="rotate(-90 363.8 223.6)">MOT4_B2</text>
<text x="366.3" y="223.6" transform="rotate(-90 366.3 223.6)">MOT4_B1</text>
<text x="368.9" y="223.6" transform="rotate(-90 368.9 223.6)">MOT4_A1</text>
<text x="371.4" y="223.6" transform="rotate(-90 371.4 223.6)">MOT4_A2</text>
<text x="379" y="223.6" transform="rotate(-90 379 223.6)">MOT5_B2</text>
<text x="381.6" y="223.6" transform="rotate(-90 381.6 223.6)">MOT5_B1</text>
<text x="384.1" y="223.6" transform="rotate(-90 384.1 223.6)">MOT5_A1</text>
<text x="386.6" y="223.6" transform="rotate(-90 386.6 223.6)">MOT5_A2</text>
<text x="394.3" y="223.6" transform="rotate(-90 394.3 223.6)">MOT6_B2</text>
<text x="396.8" y="223.6" transform="rotate(-90 396.8 223.6)">MOT6_B1</text>
<text x="399.3" y="223.6" transform="rotate(-90 399.3 223.6)">MOT6_A1</text>
<text x="401.9" y="223.6" transform="rotate(-90 401.9 223.6)">MOT6_A2</text>
<text x="5.8" y="239.3">3V3</text>
<text x="35.3" y="249.5">100nF</text>
<text x="55.6" y="249.5">100nF</text>
<text x="75.9" y="249.5">100nF</text>
<text x="171.2" y="248.2">FIDUCIAL</text>
<text x="171.2" y="259.6">FIDUCIAL</text>
<text x="30.2" y="267.3">1k</text>
<text x="50.5" y="267.3">1k</text>
<text x="70.9" y="267.3">1k</text>
<text x="171.2" y="269.8">FIDUCIAL</text>
<text x="171.2" y="280">FIDUCIAL</text>
<text x="28.5" y="287.8" transform="rotate(-90 28.5 287.8)">END1</text>
<text x="48.8" y="287.8" transform="rotate(-90 48.8 287.8)">END2</text>
<text x="69.1" y="287.8" transform="rotate(-90 69.1 287.8)">END3</text>
</g>
<g font-size="2.3">
<text x="32.6" y="18.6">10</text>
<text x="40.8" y="19.8">StdB_SSRX+</text>
<text x="41.3" y="22.4">StdB_SSRX-</text>
<text x="55.8" y="18.6">9</text>
<text x="55.8" y="21.1">8</text>
<text x="55.8" y="23.6">7</text>
<text x="41" y="27.5">StdB_SSTX+</text>
<text x="41.1" y="24.9">GND_DRAIN</text>
<text x="41.6" y="30">StdB_SSTX-</text>
<text x="55.8" y="26.2">6</text>
<text x="55.8" y="28.7">5</text>
<text x="49.6" y="32.5">GND</text>
<text x="51.7" y="35.1">D+</text>
<text x="55.8" y="31.3">4</text>
<text x="55.8" y="33.8">3</text>
<text x="32.6" y="38.9">11</text>
<text x="48.4" y="40.2">VBUS</text>
<text x="52.2" y="37.6">D-</text>
<text x="55.8" y="36.3">2</text>
<text x="55.8" y="38.9">1</text>
<text x="145.5" y="57.9">2</text>
<text x="147.3" y="57.9">D-</text>
<text x="164.1" y="57.9">D+</text>
<text x="167.6" y="57.9">1</text>
<text x="225.5" y="56.7">2</text>
<text x="227.3" y="56.7">D-</text>
<text x="244.1" y="56.7">D+</text>
<text x="247.6" y="56.7">1</text>
<text x="358.9" y="63">2</text>
<text x="360.7" y="63">D-</text>
<text x="377.5" y="63">D+</text>
<text x="381" y="63">1</text>
<text x="156.5" y="70.4" transform="rotate(-90 156.5 70.4)">3</text>
<text x="236.5" y="69.1" transform="rotate(-90 236.5 69.1)">3</text>
<text x="369.9" y="75.4" transform="rotate(-90 369.9 75.4)">3</text>
<text x="267.5" y="110.4" transform="rotate(-90 267.5 110.4)">1</text>
<text x="268.8" y="108" transform="rotate(-90 268.8 108)">1</text>
<text x="270" y="110.4" transform="rotate(-90 270 110.4)">2</text>
<text x="271.3" y="108" transform="rotate(-90 271.3 108)">2</text>
<text x="291.6" y="110.4" transform="rotate(-90 291.6 110.4)">1</text>
<text x="292.9" y="108" transform="rotate(-90 292.9 108)">1</text>
<text x="294.2" y="110.4" transform="rotate(-90 294.2 110.4)">2</text>
<text x="295.4" y="108" transform="rotate(-90 295.4 108)">2</text>
<text x="304.3" y="110.4" transform="rotate(-90 304.3 110.4)">1</text>
<text x="305.6" y="108" transform="rotate(-90 305.6 108)">1</text>
<text x="306.9" y="110.4" transform="rotate(-90 306.9 110.4)">2</text>
<text x="308.1" y="108" transform="rotate(-90 308.1 108)">2</text>
<text x="317" y="110.4" transform="rotate(-90 317 110.4)">1</text>
<text x="318.3" y="108" transform="rotate(-90 318.3 108)">1</text>
<text x="319.6" y="110.4" transform="rotate(-90 319.6 110.4)">2</text>
<text x="320.8" y="108" transform="rotate(-90 320.8 108)">2</text>
<text x="336.1" y="110.4" transform="rotate(-90 336.1 110.4)">1</text>
<text x="337.3" y="108" transform="rotate(-90 337.3 108)">1</text>
<text x="338.6" y="110.4" transform="rotate(-90 338.6 110.4)">2</text>
<text x="339.9" y="108" transform="rotate(-90 339.9 108)">2</text>
<text x="89.9" y="122.7">1</text>
<text x="114" y="122.7">6</text>
<text x="23.9" y="131.3">GND</text>
<text x="24.4" y="127.5" transform="rotate(-90 24.4 127.5)">SH1</text>
<text x="31.5" y="130.3">4</text>
<text x="89.9" y="130.3">2</text>
<text x="114" y="130.3">5</text>
<text x="26.4" y="136.4">D-</text>
<text x="26.4" y="133.9">D+</text>
<text x="31.5" y="137.9">1</text>
<text x="31.5" y="135.4">2</text>
<text x="31.5" y="132.9">3</text>
<text x="89.9" y="137.9">3</text>
<text x="114" y="137.9">4</text>
<text x="23.9" y="139">VCC</text>
<text x="24.4" y="144.7" transform="rotate(-90 24.4 144.7)">SH2</text>
<text x="89.9" y="149.4">1</text>
<text x="114" y="149.4">6</text>
<text x="239.5" y="148.5" transform="rotate(-90 239.5 148.5)">1</text>
<text x="240.8" y="146.1" transform="rotate(-90 240.8 146.1)">1</text>
<text x="242.1" y="148.5" transform="rotate(-90 242.1 148.5)">2</text>
<text x="243.4" y="146.1" transform="rotate(-90 243.4 146.1)">2</text>
<text x="244.6" y="148.5" transform="rotate(-90 244.6 148.5)">3</text>
<text x="245.9" y="146.1" transform="rotate(-90 245.9 146.1)">3</text>
<text x="247.2" y="148.5" transform="rotate(-90 247.2 148.5)">4</text>
<text x="248.4" y="146.1" transform="rotate(-90 248.4 146.1)">4</text>
<text x="263.7" y="148.5" transform="rotate(-90 263.7 148.5)">1</text>
<text x="264.9" y="146.1" transform="rotate(-90 264.9 146.1)">1</text>
<text x="266.2" y="148.5" transform="rotate(-90 266.2 148.5)">2</text>
<text x="267.5" y="146.1" transform="rotate(-90 267.5 146.1)">2</text>
<text x="268.8" y="148.5" transform="rotate(-90 268.8 148.5)">3</text>
<text x="270" y="146.1" transform="rotate(-90 270 146.1)">3</text>
<text x="271.3" y="148.5" transform="rotate(-90 271.3 148.5)">4</text>
<text x="272.6" y="146.1" transform="rotate(-90 272.6 146.1)">4</text>
<text x="289.1" y="148.5" transform="rotate(-90 289.1 148.5)">1</text>
<text x="290.3" y="146.1" transform="rotate(-90 290.3 146.1)">1</text>
<text x="291.6" y="148.5" transform="rotate(-90 291.6 148.5)">2</text>
<text x="292.9" y="146.1" transform="rotate(-90 292.9 146.1)">2</text>
<text x="294.2" y="148.5" transform="rotate(-90 294.2 148.5)">3</text>
<text x="295.4" y="146.1" transform="rotate(-90 295.4 146.1)">3</text>
<text x="296.7" y="148.5" transform="rotate(-90 296.7 148.5)">4</text>
<text x="298" y="146.1" transform="rotate(-90 298 146.1)">4</text>
<text x="314.5" y="148.5" transform="rotate(-90 314.5 148.5)">1</text>
<text x="315.7" y="146.1" transform="rotate(-90 315.7 146.1)">1</text>
<text x="317" y="148.5" transform="rotate(-90 317 148.5)">2</text>
<text x="318.3" y="146.1" transform="rotate(-90 318.3 146.1)">2</text>
<text x="319.6" y="148.5" transform="rotate(-90 319.6 148.5)">3</text>
<text x="320.8" y="146.1" transform="rotate(-90 320.8 146.1)">3</text>
<text x="322.1" y="148.5" transform="rotate(-90 322.1 148.5)">4</text>
<text x="323.4" y="146.1" transform="rotate(-90 323.4 146.1)">4</text>
<text x="23.9" y="155.5">GND</text>
<text x="24.4" y="151.7" transform="rotate(-90 24.4 151.7)">SH1</text>
<text x="31.5" y="154.5">4</text>
<text x="26.4" y="160.6">D-</text>
<text x="26.4" y="158">D+</text>
<text x="31.5" y="159.5">2</text>
<text x="31.5" y="157">3</text>
<text x="89.9" y="157">2</text>
<text x="114" y="157">5</text>
<text x="23.9" y="163.1">VCC</text>
<text x="31.5" y="162.1">1</text>
<text x="89.9" y="164.6">3</text>
<text x="114" y="164.6">4</text>
<text x="24.4" y="168.9" transform="rotate(-90 24.4 168.9)">SH2</text>
<text x="21.9" y="183.4" transform="rotate(-90 21.9 183.4)">SH1</text>
<text x="75.9" y="182.4">1</text>
<text x="100.1" y="182.4">6</text>
<text x="21.3" y="187.2">GND</text>
<text x="23.9" y="189.8">D+</text>
<text x="28.9" y="191.3">2</text>
<text x="28.9" y="188.7">3</text>
<text x="28.9" y="186.2">4</text>
<text x="75.9" y="190">2</text>
<text x="100.1" y="190">5</text>
<text x="21.3" y="194.8">VCC</text>
<text x="23.9" y="192.3">D-</text>
<text x="28.9" y="193.8">1</text>
<text x="75.9" y="197.6">3</text>
<text x="100.1" y="197.6">4</text>
<text x="21.9" y="200.6" transform="rotate(-90 21.9 200.6)">SH2</text>
<text x="198.9" y="202" transform="rotate(-90 198.9 202)">1</text>
<text x="201.4" y="202" transform="rotate(-90 201.4 202)">2</text>
<text x="204" y="202" transform="rotate(-90 204 202)">3</text>
<text x="206.5" y="202" transform="rotate(-90 206.5 202)">4</text>
<text x="249.7" y="202" transform="rotate(-90 249.7 202)">1</text>
<text x="252.2" y="202" transform="rotate(-90 252.2 202)">2</text>
<text x="287.8" y="202" transform="rotate(-90 287.8 202)">1</text>
<text x="290.3" y="202" transform="rotate(-90 290.3 202)">2</text>
<text x="317" y="200.5" transform="rotate(-90 317 200.5)">1</text>
<text x="318.3" y="198.2" transform="rotate(-90 318.3 198.2)">1</text>
<text x="319.6" y="200.5" transform="rotate(-90 319.6 200.5)">2</text>
<text x="320.8" y="198.2" transform="rotate(-90 320.8 198.2)">2</text>
<text x="322.1" y="200.5" transform="rotate(-90 322.1 200.5)">3</text>
<text x="323.4" y="198.2" transform="rotate(-90 323.4 198.2)">3</text>
<text x="324.6" y="200.5" transform="rotate(-90 324.6 200.5)">4</text>
<text x="325.9" y="198.2" transform="rotate(-90 325.9 198.2)">4</text>
<text x="332.3" y="200.5" transform="rotate(-90 332.3 200.5)">1</text>
<text x="333.5" y="198.2" transform="rotate(-90 333.5 198.2)">1</text>
<text x="334.8" y="200.5" transform="rotate(-90 334.8 200.5)">2</text>
<text x="336.1" y="198.2" transform="rotate(-90 336.1 198.2)">2</text>
<text x="337.3" y="200.5" transform="rotate(-90 337.3 200.5)">3</text>
<text x="338.6" y="198.2" transform="rotate(-90 338.6 198.2)">3</text>
<text x="339.9" y="200.5" transform="rotate(-90 339.9 200.5)">4</text>
<text x="341.1" y="198.2" transform="rotate(-90 341.1 198.2)">4</text>
<text x="347.5" y="200.5" transform="rotate(-90 347.5 200.5)">1</text>
<text x="348.8" y="198.2" transform="rotate(-90 348.8 198.2)">1</text>
<text x="350" y="200.5" transform="rotate(-90 350 200.5)">2</text>
<text x="351.3" y="198.2" transform="rotate(-90 351.3 198.2)">2</text>
<text x="352.6" y="200.5" transform="rotate(-90 352.6 200.5)">3</text>
<text x="353.8" y="198.2" transform="rotate(-90 353.8 198.2)">3</text>
<text x="355.1" y="200.5" transform="rotate(-90 355.1 200.5)">4</text>
<text x="356.4" y="198.2" transform="rotate(-90 356.4 198.2)">4</text>
<text x="362.7" y="200.5" transform="rotate(-90 362.7 200.5)">1</text>
<text x="364" y="198.2" transform="rotate(-90 364 198.2)">1</text>
<text x="365.3" y="200.5" transform="rotate(-90 365.3 200.5)">2</text>
<text x="366.5" y="198.2" transform="rotate(-90 366.5 198.2)">2</text>
<text x="367.8" y="200.5" transform="rotate(-90 367.8 200.5)">3</text>
<text x="369.1" y="198.2" transform="rotate(-90 369.1 198.2)">3</text>
<text x="370.4" y="200.5" transform="rotate(-90 370.4 200.5)">4</text>
<text x="371.6" y="198.2" transform="rotate(-90 371.6 198.2)">4</text>
<text x="378" y="200.5" transform="rotate(-90 378 200.5)">1</text>
<text x="379.2" y="198.2" transform="rotate(-90 379.2 198.2)">1</text>
<text x="380.5" y="200.5" transform="rotate(-90 380.5 200.5)">2</text>
<text x="381.8" y="198.2" transform="rotate(-90 381.8 198.2)">2</text>
<text x="383.1" y="200.5" transform="rotate(-90 383.1 200.5)">3</text>
<text x="384.3" y="198.2" transform="rotate(-90 384.3 198.2)">3</text>
<text x="385.6" y="200.5" transform="rotate(-90 385.6 200.5)">4</text>
<text x="386.9" y="198.2" transform="rotate(-90 386.9 198.2)">4</text>
<text x="393.2" y="200.5" transform="rotate(-90 393.2 200.5)">1</text>
<text x="394.5" y="198.2" transform="rotate(-90 394.5 198.2)">1</text>
<text x="395.8" y="200.5" transform="rotate(-90 395.8 200.5)">2</text>
<text x="397" y="198.2" transform="rotate(-90 397 198.2)">2</text>
<text x="398.3" y="200.5" transform="rotate(-90 398.3 200.5)">3</text>
<text x="399.6" y="198.2" transform="rotate(-90 399.6 198.2)">3</text>
<text x="400.8" y="200.5" transform="rotate(-90 400.8 200.5)">4</text>
<text x="402.1" y="198.2" transform="rotate(-90 402.1 198.2)">4</text>
<text x="197.6" y="204.4" transform="rotate(-90 197.6 204.4)">1</text>
<text x="200.2" y="204.4" transform="rotate(-90 200.2 204.4)">2</text>
<text x="202.7" y="204.4" transform="rotate(-90 202.7 204.4)">3</text>
<text x="205.3" y="204.4" transform="rotate(-90 205.3 204.4)">4</text>
<text x="226.1" y="209.1">3</text>
<text x="228.5" y="207.8">3</text>
<text x="248.4" y="204.4" transform="rotate(-90 248.4 204.4)">1</text>
<text x="251" y="204.4" transform="rotate(-90 251 204.4)">2</text>
<text x="264.2" y="209.1">3</text>
<text x="266.6" y="207.8">3</text>
<text x="286.5" y="204.4" transform="rotate(-90 286.5 204.4)">1</text>
<text x="289.1" y="204.4" transform="rotate(-90 289.1 204.4)">2</text>
<text x="226.1" y="214.1">1</text>
<text x="226.1" y="211.6">2</text>
<text x="228.5" y="212.9">1</text>
<text x="228.5" y="210.3">2</text>
<text x="264.2" y="214.1">1</text>
<text x="264.2" y="211.6">2</text>
<text x="266.6" y="212.9">1</text>
<text x="266.6" y="210.3">2</text>
<text x="27.5" y="232.5" transform="rotate(-90 27.5 232.5)">1</text>
<text x="30" y="232.5" transform="rotate(-90 30 232.5)">2</text>
<text x="32.5" y="232.5" transform="rotate(-90 32.5 232.5)">3</text>
<text x="47.8" y="232.5" transform="rotate(-90 47.8 232.5)">1</text>
<text x="50.3" y="232.5" transform="rotate(-90 50.3 232.5)">2</text>
<text x="52.9" y="232.5" transform="rotate(-90 52.9 232.5)">3</text>
<text x="68.1" y="232.5" transform="rotate(-90 68.1 232.5)">1</text>
<text x="70.6" y="232.5" transform="rotate(-90 70.6 232.5)">2</text>
<text x="73.2" y="232.5" transform="rotate(-90 73.2 232.5)">3</text>
<text x="26.2" y="234.8" transform="rotate(-90 26.2 234.8)">1</text>
<text x="28.7" y="234.8" transform="rotate(-90 28.7 234.8)">2</text>
<text x="31.3" y="234.8" transform="rotate(-90 31.3 234.8)">3</text>
<text x="46.5" y="234.8" transform="rotate(-90 46.5 234.8)">1</text>
<text x="49" y="234.8" transform="rotate(-90 49 234.8)">2</text>
<text x="51.6" y="234.8" transform="rotate(-90 51.6 234.8)">3</text>
<text x="66.8" y="234.8" transform="rotate(-90 66.8 234.8)">1</text>
<text x="69.4" y="234.8" transform="rotate(-90 69.4 234.8)">2</text>
<text x="71.9" y="234.8" transform="rotate(-90 71.9 234.8)">3</text>
</g>
<g font-size="2.3" fill="#000080">
<text x="147.1" y="47.5">D14</text>
<text x="227.1" y="46.3">D13</text>
<text x="360.4" y="52.6">D5</text>
<text x="368" y="83.1">GND</text>
<text x="92.5" y="117.4">D6</text>
<text x="379.5" y="119.9">RN1</text>
<text x="20.1" y="123.7">USB6</text>
<text x="134.4" y="130.1">C5</text>
<text x="20.1" y="147.9">USB5</text>
<text x="92.5" y="144.1">D1</text>
<text x="134.4" y="156.8">C4</text>
<text x="17.5" y="179.6">USB4</text>
<text x="78.5" y="177.1">D7</text>
<text x="120.4" y="189.8">C8</text>
<text x="319.8" y="193.6">U30</text>
<text x="335" y="193.6">U31</text>
<text x="350.3" y="193.6">U32</text>
<text x="365.5" y="193.6">U33</text>
<text x="380.7" y="193.6">U34</text>
<text x="396" y="193.6">U35</text>
<text x="209.3" y="199.9">CN6</text>
<text x="255" y="199.9">U50</text>
<text x="293.1" y="199.9">U51</text>
<text x="223.3" y="205">H1</text>
<text x="261.4" y="205">H2</text>
<text x="35.3" y="230.4">U36</text>
<text x="55.6" y="230.4">U40</text>
<text x="75.9" y="230.4">U41</text>
<text x="85.6" y="242.3" transform="rotate(-90 85.6 242.3)">GND</text>
<text x="171.2" y="240.6">U46</text>
<text x="35.3" y="246.9">C107</text>
<text x="55.6" y="246.9">C108</text>
<text x="75.9" y="246.9">C109</text>
<text x="171.2" y="252">U47</text>
<text x="28.9" y="259.6">GND</text>
<text x="49.3" y="259.6">GND</text>
<text x="69.6" y="259.6">GND</text>
<text x="171.2" y="262.2">U48</text>
<text x="30.2" y="264.7">R71</text>
<text x="50.5" y="264.7">R72</text>
<text x="70.9" y="264.7">R73</text>
<text x="171.2" y="272.3">U49</text>
</g>
<g font-size="2.2" fill="#a00000">
<text x="151.6" y="67.8">GND</text>
<text x="231.6" y="66.5">GND</text>
<text x="365" y="72.9">GND</text>
</g>
<g font-size="1.6" fill="#000080">
<text x="35.3" y="15.9">USB7</text>
<text x="274.1" y="106.1">U18</text>
<text x="298.2" y="106.1">U21</text>
<text x="310.9" y="106.1">U19</text>
<text x="323.6" y="106.1">U20</text>
<text x="342.6" y="106.1">U24</text>
<text x="251.2" y="142.9">CN1</text>
<text x="275.3" y="142.9">CN2</text>
<text x="300.7" y="142.9">CN3</text>
<text x="326.1" y="142.9">CN4</text>
</g>
</svg>
